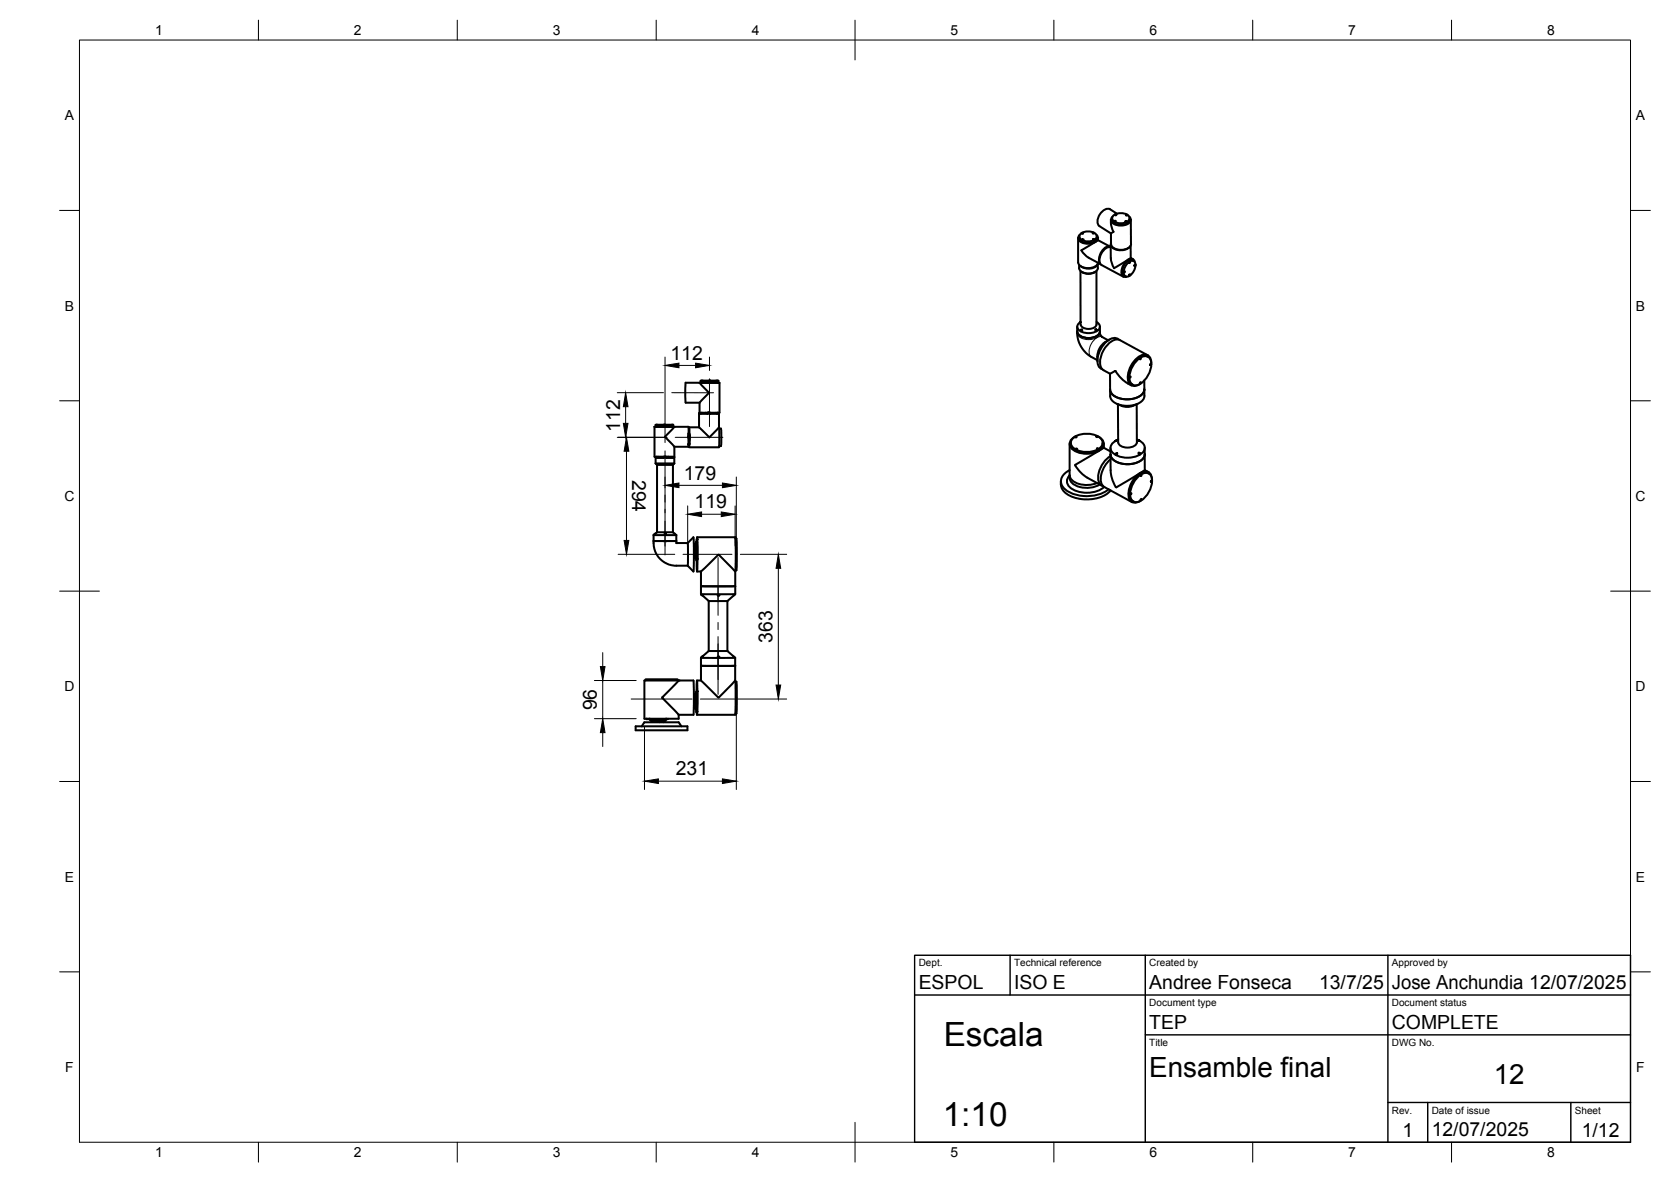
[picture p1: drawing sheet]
<svg xmlns="http://www.w3.org/2000/svg" width="420mm" height="297mm" viewBox="0 0 420 297" stroke-linecap="round" stroke-linejoin="round" font-family="sans-serif">
<!-- layer: Visible -->
<g fill="none" stroke="#000" stroke-width=".51">
<path d="M271.1 59.8v6.2M271.4 59.4a1.49 1.49 0 0 0 1.6 1.6h1.2a1.74 1.74 0 0 0 1.6-1.2M271.7 58.8a3 3 0 0 1 4 .3 1.37 1.37 0 0 1-1.5 1.5l-.6 .1a1.95 1.95 0 0 1-2.2-1.3zM272 58.6h.4l-.4 .1zM274.8 58.5l.3 .1-.3 .1zM275.7 59a1.08 1.08 0 0 1 .4 1.1 1.08 1.08 0 0 1-.9 .8 3.5 3.5 0 0 1-3.9-.5 .95 .95 0 0 1 .2-1.4M275.8 59.4v.4M276.1 59.8v.6M279.3 55.3l.1 1.5 .6 1.5-.6 .4M279.9 54.2a3 3 0 0 1 4.1 .3 1.39 1.39 0 0 1-1.6 1.6h-.6a1.94 1.94 0 0 1-2.2-1.3zM280.2 55.5l.4 .1-.2 .1zM280.4 53.9l.3 .1-.2 .1z"/>
<path d="M280.9 53.7l-1.8-1.1a2.21 2.21 0 0 0-2.6 1.3 2.21 2.21 0 0 0 0 2.9l2.8 1.9M283 55.6l.4 .1-.2 .1zM283.1 54l.4 .1-.2 .1zM283.9 54.4a1.08 1.08 0 0 1 .4 1.1 1.08 1.08 0 0 1-.8 .8 3.5 3.5 0 0 1-4-.5 .95 .95 0 0 1 .2-1.3M284 54.8a1.48 1.48 0 0 1-1.6 1.7h-1.1a1.54 1.54 0 0 1-1.7-1.7M284.3 55.2l.1 6.1a2.21 2.21 0 0 1-2.5 1.5 2.21 2.21 0 0 1-2.5-1.4l-.1-2.7M271.1 65.9a2.18 2.18 0 0 0 2.4 1.5 2.34 2.34 0 0 0 2.6-1.4M271.3 66.6a1.69 1.69 0 0 0 1.8 2.1 2.49 2.49 0 0 0 3-1.3M271.7 68.1v13.4M271.7 66.9a3.3 3.3 0 0 0 4.2-.3l.1-.3v1.1M272 68.4l.3 .1M272.1 60.2h.4l-.4 .1z"/>
<path d="M274.9 60.1l.3 .1-.3 .1zM275.1 68.5a3.1 3.1 0 0 1-2.8 0M275.4 68.3l-.3 .2M275.7 68.1v13.4a2.21 2.21 0 0 1-3.2 .9l-.7-.5-.1-.4M276.1 60.4l3.1 1.6M276.1 60.3l-4.2 2.6 1.4 1.6 3.4 1.8M279.3 61.5l.1 3.8 .7 2.1 4.2-2.6M279.3 62.2a2.28 2.28 0 0 0-2.4 1.6 2.2 2.2 0 0 0 .1 2.8l5.5 2.9M279.3 62.1a1.89 1.89 0 0 0-2.4 1.2l-.3 .6a2.44 2.44 0 0 0 .1 2.4M279.4 61.1a1.49 1.49 0 0 0 1.6 1.7l1.2 .1a2.68 2.68 0 0 0 1.9-.9M282.6 69.3l.4 .2M282.7 68.2l.2 .1-.3 .2z"/>
<path d="M283.6 66a1.06 1.06 0 0 1 1.5-.4 1.06 1.06 0 0 1 .4 1.5l-.4 1a1.73 1.73 0 0 1-2.3 1.2 2.73 2.73 0 0 1 .8-3.3zM284 65.8h.2l-.3 .3zM284 68.9l.2 .1-.3 .3zM284.3 61.7v3.1l.5 .3M285.1 65.6a1.44 1.44 0 0 0-2.2 .6l-.5 1.1a1.72 1.72 0 0 0 .2 1.9M285.3 65.8a1.01 1.01 0 0 0-.8-.8 1.01 1.01 0 0 0-1 .4 3.6 3.6 0 0 0-1.3 3.8l.6 .4 .5-.1M285.4 66.5l.1 .1-.2 .2zM175.9 96.2h-3.5l-.1 2.5 .1 2.5h3.5M175.9 96.2h.1M175.9 96.2l2.4 2.5-2.4 2.5M176.2 96.2h-.3h5h-.3M176.2 95.7h4.4z"/>
<path d="M176.2 95.7v.5M176.3 95.7h.4zM178.1 95.7h.4zM178.3 95.7h.4zM180.1 95.7h.5zM180.6 95.7v.5h-4.4M180.9 96.2v7.5h-5v-2.5M270.8 82.1l.2 3 .8 2 1.7 2 2.4 1.4M271.7 80.9v.1M275.4 82.8h.3v.4zM275.7 80.9a1.31 1.31 0 0 1 .8 1.4 1.31 1.31 0 0 1-1.2 1.1 3.6 3.6 0 0 1-4.4-1.1 1.3 1.3 0 0 1 .8-1.4M276.6 83.3a2.51 2.51 0 0 1-2.9 1.6 2.51 2.51 0 0 1-2.8-1.6"/>
<path d="M276.6 82.1v1.7l.2 .5 .3 .4 1.6 .8M277.9 86a4.8 4.8 0 0 0-2 4.9M279 85.3l-1.1 .7M279.1 93.9v4M279.1 97.9a2.98 2.98 0 0 0 2.7 3.9 5.8 5.8 0 0 0 5.6-1.4l.4-.9M280.4 93.2l.1 .1M280.4 93.2l-1.3 .7M280.4 93.2v.1a9.8 9.8 0 0 0 4.1 3.5M281.3 85.3a2.22 2.22 0 0 0-3 .5 6.3 6.3 0 0 0-2.2 6l.6 .8 .5 .2M284.1 94.6l.2 .2-.2 .1zM285.7 90.8a2.45 2.45 0 0 1 3.2-1 3.8 3.8 0 0 1-.2 4.5l-.4 .7a3.4 3.4 0 0 1-3.3 1.8 2.57 2.57 0 0 1-.8-3.4l.6-1.4zM286.7 90l.1 .2-.2 .1z"/>
<path d="M286.8 96.1l.1 .2-.2 .1zM287.7 95.6v2.3M287.7 97.8a2.92 2.92 0 0 1-2.6 2.4 5.8 5.8 0 0 1-5.6-1.3l-.4-1M287.7 97.9v1.6M288.4 89.6l.2 .1M288.4 89.5a2.69 2.69 0 0 0-3 1.2 5.5 5.5 0 0 0-1.4 5.2l.8 .8M288.6 89.3l-7-3.8a2.89 2.89 0 0 0-3.2 1.2 5.9 5.9 0 0 0-1.6 5.6l.7 .7 1.6 .9M289.3 91.4l.1 .2-.2 .2zM289.5 91.2a1.77 1.77 0 0 0-.8-1.9 1.77 1.77 0 0 0-2.1 .2 6.2 6.2 0 0 0-2.8 6.6 1.75 1.75 0 0 0 2.8 .4M164.6 107.3v7.5h5v-2.5M164.8 116.5h4.7M164.8 116.5l.4 .3"/>
<path d="M164.8 115v1.5M164.9 107.3h4.4M164.9 107.3h-.3h5h-.3M164.9 106.8h4.4zM164.9 106.8v.5M164.9 106.8h.4zM165.1 114.8h.4M165.2 116.8h4M165.2 116.8v17M166.8 106.8h.4zM166.9 114.9h.7zM166.9 115h.7"/>
<path d="M166.9 115h-2.1h4.7h-1.9M166.9 114.9v.1M166.9 106.8h.4zM167 114.9h.1M167 114.8v.1M167.1 114.9h.1M167.1 114.8v.1M167.2 114.9h.1M167.2 114.8v.1M167.3 114.9h.1M167.4 114.9h.1M167.4 114.8v.1"/>
<path d="M167.6 114.9v.1M167.7 114.8h.4M168.8 106.8h.4zM169.2 116.8v17M169.3 106.8v.5M169.5 116.5l-.3 .3M169.5 115v1.5M169.6 107.3h3.5M169.6 112.3h3.5M169.6 107.3h.1M169.6 107.3l-2.4 2.5 2.4 2.5M173.1 107.3v5"/>
<path d="M173.2 109.3l.1-1.9v5l-.1-.5M173.2 109v.2M173.2 108.9v.4M173.2 111.6v.2zM173.2 111.5v.4zM173.2 111.5v.4M173.2 109.5h.1M173.2 109.6h.1M173.2 109.7h.1M173.2 109.8h.1M173.2 109.9h.1M173.2 109.9v.1"/>
<path d="M173.2 110h.1M173.2 110v1.5M173.2 109.3v2.2M173.2 109.3v.2M173.2 111.5h.1M173.3 109.3h.1M173.3 107.4h2.5M173.3 110.3v.3zM173.3 110v.3M173.3 109.3v.2M173.3 109.5v.5M173.3 110.6h.1"/>
<path d="M173.3 109.3v1M173.4 109.3l-.1 2.2M175.8 103.9v3.5M175.8 107.4l2.6 2.5M177.4 103.7h.4M177.9 103.8h.7zM177.9 103.8l-.1 .1h.9M177.9 103.9h-2.1h5h-2.2M178 103.8h.1M178 103.7h.1M178.1 103.8h.1M178.2 103.8h.1"/>
<path d="M178.2 103.7v.1M178.3 103.8h.1M178.3 103.7v.1M178.4 103.8h.1M178.4 109.9l2.4-2.5v5h-7.5M178.5 103.7v.1M178.5 103.7h.1M178.6 103.9h.1M178.6 103.8v.1M180.4 103.7h-.4M180.8 103.9v3.5M180.8 107.7l.5 .1 .1 2.1-.1 2.1-.5 .1"/>
<path d="M268.9 119.5a2.13 2.13 0 0 0 1 3.6 7.4 7.4 0 0 0 7.7-.8M268.9 119.4a3.5 3.5 0 0 0 3.7 2.5l2-.1 1.2-.4M268.9 111.6v7.8M269 118.1a2.96 2.96 0 0 0-2 3.9 7.6 7.6 0 0 0 7.3 2.6l2.5-.5 2-1.2M269 119.8a2.25 2.25 0 0 0 1.8 2.4 6.7 6.7 0 0 0 5.7-.5M269.2 111.3v.3M269.2 111.5a2.71 2.71 0 0 0 2.5 2.2 5.4 5.4 0 0 0 5.2-1.3l.4-.9M269.8 110.1a5.6 5.6 0 0 1 7.2 .4 1.93 1.93 0 0 1-1.5 2.7 5.6 5.6 0 0 1-6-1.2 1.49 1.49 0 0 1 .3-1.9zM270.3 109.7a1.93 1.93 0 0 0-1.4 2 1.93 1.93 0 0 0 1.6 1.8 6.1 6.1 0 0 0 6.8-1 1.85 1.85 0 0 0-1.1-2.8M270.4 109.7l.3 .1-.3 .1zM270.5 112.8l.4 .1h-.4zM275.7 109.6l.3 .1-.3 .1z"/>
<path d="M275.8 112.7l.4 .1-.4 .1zM277.2 111.3v.3M277.5 112.5l1.7 .9M277.5 111.6v.9M277.6 112.5l-7.2 4.3a7.4 7.4 0 0 0 3 3.3M279.2 112.6v1.6M279.2 114.2l.1 4M279.2 115.4a6.2 6.2 0 0 0-2.2 6.3l.7 .7 6.9 3.8M279.2 114.6a6.3 6.3 0 0 0-2.9 6.7l.7 .7 .4 .2M280.4 110.9l.4-.2zM280.7 113.9l.2-.1v.3l-.3 .2zM280.9 101.5l2.1 .7 1.9-.2"/>
<path d="M281.1 101.6l.1 9.5a2.63 2.63 0 0 0 3.5 1.2 1.45 1.45 0 0 0 1.2-1.2M281.2 110.5l-.3 .1M285.8 101.6l.1 9.5M285.9 110.4a2.06 2.06 0 0 1 1.4 3.3 6.2 6.2 0 0 1-7.5 .1 1.94 1.94 0 0 1 1.2-3.2M286 101.5l-1.2 .5M286.1 110.6l.4 .2zM286.9 119.3l.1 .2-.2 .1zM287.8 112.5v1.7M287.8 114.2v3.9l1 .5M287.8 114.1a2.92 2.92 0 0 1-2.6 2.4 5.8 5.8 0 0 1-5.6-1.3l-.4-1M287.9 118.1l-7.2 4.4a7.4 7.4 0 0 1-1.4-4.3M288.8 119a2.07 2.07 0 0 0-2.7 .5 5.8 5.8 0 0 0-2 5.7l.9 .8"/>
<path d="M164.3 134.5h5.8M164.3 136h5.8M164.3 134.5v2.1l.2 1.4 .9 1.7 .9 1.1 .8 .6 1.7 .6 4.1 .2M164.4 134.4l.4-.3zM164.4 134.4l-.1 .1M165.2 133.8h4M165.2 133.8l-.4 .3M169.2 133.8l.9 .7M170.1 136v.5h2.8M170.1 134.5v1.5M172.9 136.5l1.5-1.5v8.6l-1.5-1.4M172.9 136.5v5.7"/>
<path d="M174.5 138.9v.8M174.5 138.9l.1-.1v1.1l-.1-.2M174.6 139.9h.1M174.6 138.8h.1M174.6 138.7l.2 .1v1.2M174.6 138.7v1.3zM174.6 140h.2M174.7 138.1v-1.1v1.1M174.7 136.9v1.5l.1-.2M174.7 136.9v1.3M174.7 136.9h.1M174.7 136.9h.3v2h-.2v-.7"/>
<path d="M174.8 138.2l-.1 .2M174.8 136.6l-.1 .3zM174.8 136.6h.2M174.8 138.9v1.4l-.1-.3M175 136.3h.3zM175 136.3v.3M175 136.6v.3h-.2M175 136.3v4M175 136.9h.1M175 138.9v1.4M175.2 135.7v.1M175.2 135.5v.4z"/>
<path d="M175.2 135.5v.4M175.2 136.1h.1M175.2 136.1v.2l.1-1.3v8.6l-.1-3.3M175.3 135h9.6v8.6M175.3 136.1l.1 4.2M180.6 139.4l-4.3 4.2M180.6 139.5h.2M180.8 139.4l4.1 4.2M180.8 139.4h-.2M184.9 135.3l.3 .1 .1 3.9-.1 3.9-.3 .1M266.7 121v.8M266.8 121.8a4.5 4.5 0 0 0 4.2 3.5 8.7 8.7 0 0 0 8.3-2.1"/>
<path d="M273.4 120.1l3.6 1.9M284.3 123.9l.1 .3-.2 .1zM285.9 120.1a2.45 2.45 0 0 1 3.2-.9 3.8 3.8 0 0 1-.2 4.4l-.4 .7a3.4 3.4 0 0 1-3.3 1.8 2.57 2.57 0 0 1-.8-3.3l.6-1.4zM286.9 125.4l.1 .2-.2 .1zM289.5 120.8l.1 .2-.2 .1zM289.7 120.5a1.77 1.77 0 0 0-.8-1.8 1.77 1.77 0 0 0-2.1 .1 6.2 6.2 0 0 0-2.8 6.6 1.75 1.75 0 0 0 2.7 .5M174.8 140.3h.2M175 140.3h.3M175.2 140.6v.2zM175.2 140.5v.4zM175.2 140.5v.4M175.2 140.7v.1"/>
<path d="M175.3 143.6h1M175.3 140.3h.1M176.3 149.3h8.6M176.3 147.3h8.6M176.3 149.3v.1M176.3 143.6v5.7M176.3 149.4l.4 .3zM176.7 149.7l1.5 1.3M178.2 151l4.7 .1M178.2 151v12.6M182.9 151.1v12.5M184.9 147.3v2l-2 1.8"/>
<path d="M184.9 143.6v3.7M162 171h12.4l-.1 8.6h-3.7v1h-8.6zM162.3 171v-.3h8v.3M166.6 175.2v.2M166.6 175.4l4.1 4.2M170.7 171l-4.1 4.2v.2M174.5 174.9v.9M174.5 174.9l.1-.1v1.1l-.1-.2M174.6 174.7v1.3zM174.6 174.7h.2M174.7 176.5v1.1zM174.7 176.4h.1"/>
<path d="M174.7 176.4l.1 1.6v-.3M174.7 176.2l.1 .2M174.7 176.4v-.2l.1 .2M174.7 174.7l.1-.4v1.5M174.8 174.7v1.3h-.2M174.8 174.3h.2M174.8 175.8h.2v1.9h-.3zM175 178v.3h.3M175 177.7v.3h-.2M175 174.3h.1M175 174.3v1.5M175 174.3v4"/>
<path d="M175.1 174.3l.1-3.3 .1 8.6-.1-.5M175.2 174.3h.1v4.2M175.2 174.3h.1M175.2 173.8v.2zM175.2 173.7v.4zM175.2 178.8v.2zM175.2 178.7v.4zM175.2 173.7v.4M175.2 178.7v.4M175.2 178.5v-.2v.7M175.2 174.3h-.2h.3M175.3 178.8v.2"/>
<path d="M175.3 178.7v.4zM175.3 178.5h.1M176.3 167.3h8.6M176.3 167.3v3.7h-1.1M176.3 165.3v2M176.3 165.3h8.6M176.3 171l4.3 4.3 .2-.1 4.1-4.2M176.3 165.3l.4-.4zM176.4 165.2l-.1 .1M178.2 163.6h4.7M178.2 163.6l-1.6 1.4M182.9 163.6l1.9 1.7"/>
<path d="M184.8 165.3v5.7M184.9 171v8.6h-9.7M184.9 171.3l.3 .1 .1 3.9-.1 3.9-.3 .1M159.8 182.5h13v1h-13zM161.3 182.5l.7-1h8.6l.7 1M162.5 180.6h.5M162.6 180.6v.1M163.3 180.6v.3l.1-.3M163.4 180.9h4M163.6 180.9v.2h.4M164 180.9l-.1 .3h1.4M165.7 181.1v.2h1.3v-.2"/>
<path d="M165.8 181.3h1.1M165.9 180.9v.2M165.9 181.3v.2M166.8 181.3h.1M166.8 181.3v.2M167.4 180.6l-.1 .5-2 .1 .2-.1M167.5 180.6l.1 .1M167.6 180.6h.4"/>
<circle cx="271.9" cy="83" r=".23"/>
<circle cx="286.4" cy="114" r=".22"/>
<circle cx="167.3" cy="134.3" r=".19"/>
<circle cx="180.7" cy="149.6" r=".18"/>
<circle cx="180.7" cy="165.1" r=".19"/>
</g>
<g fill="#000">
<circle cx="173.2" cy="109.1" r=".25"/>
<circle cx="173.2" cy="111.6" r=".25"/>
<circle cx="173.2" cy="109.6" r=".25"/>
<circle cx="173.2" cy="109.9" r=".25"/>
<circle cx="173.2" cy="109.5" r=".25"/>
<circle cx="173.2" cy="109.7" r=".25"/>
<circle cx="173.2" cy="110" r=".25"/>
<circle cx="173.2" cy="109.8" r=".25"/>
<circle cx="170.1" cy="136.5" r=".25"/>
<circle cx="175.2" cy="135.5" r=".25"/>
<circle cx="175.2" cy="140.8" r=".25"/>
<circle cx="175.2" cy="140.5" r=".25"/>
<circle cx="170.6" cy="171" r=".25"/>
<circle cx="175" cy="174.3" r=".25"/>
<circle cx="175.2" cy="178.8" r=".25"/>
<circle cx="175.2" cy="173.8" r=".25"/>
<circle cx="175.2" cy="173.7" r=".25"/>
</g>
<!-- layer: Visible Narrow -->
<path d="M276.6 83.7a2.51 2.51 0 0 1-2.9 1.7 2.51 2.51 0 0 1-2.8-1.7M277.2 84.7a2.51 2.51 0 0 0-2.8 1.7 2.51 2.51 0 0 0 0 3.3" fill="none" stroke="#000" stroke-width=".25"/>
<!-- layer: BORDER -->
<g fill="none" stroke="#000" stroke-width=".25">
<path d="M20 10.1h390v276.9h-390zM65 5.1v5M115 5.1v5M165 5.1v5M215 5.1v10M265 5.1v5M315 5.1v5M365 5.1v5M15 52.9h5M410 52.9h5M15 100.7h5M410 100.7h5"/>
<path d="M15 148.6h10M405 148.6h10M15 196.4h5M410 196.4h5M15 244.2h5M410 244.2h5M65 287v5M115 287v5M165 287v5M215 282.1v9.9M265 287v5M315 287v5"/>
<path d="M365 287v5"/>
</g>
<!-- layer: TITLEBLOCK -->
<path d="M230 240.1h180v46.9h-180zM230 250h180M254 240.1v9.9M288 240.1v46.9M349 240.1v46.9M288 260.1h122M349 277.1h61M359 277.1v9.9M395 277.1v9.9" fill="none" stroke="#000" stroke-width=".36"/>
<!-- layer: FD_Dimensions -->
<g fill="none" stroke="#000" stroke-width=".25">
<path d="M155.2 98.7h11.6M167.2 89.7v21.5M170.7 91.8h4.2M178.4 89.7v3.4M155.2 109.9h12.5M157.3 102.2v4.2M157.5 113.4v22.4M167.2 119.9v9M185.1 119.9v17.3M155.4 139.3h14.3M170.7 122h11M172.9 127.1v10.1"/>
<path d="M176.4 129.2h5M184.8 127.1v10.1M186.2 139.3h11.6M195.7 142.8v29.4M149.5 171h10.5M151.6 164v3.5M151.6 171v9.6M176.1 175.7h21.7M185.1 177.4v21M149.5 180.6h10.5M151.6 184.1v3.5M162.1 182.7v15.7"/>
<path d="M165.5 196.3h16.2"/>
</g>
<g fill="#000" stroke="#000" stroke-width=".25">
<path d="M167.2 91.8l3.5-.5v1.1zM174.9 91.3l3.5 .5-3.5 .6zM157.3 98.7l.6 3.5h-1.2zM156.7 106.4h1.2l-.6 3.5zM157.5 109.9l.6 3.5h-1.2zM156.9 135.8h1.2l-.6 3.5zM167.2 122l3.5-.6v1.1zM172.9 129.2l3.5-.5v1.1zM181.4 128.7l3.4 .5-3.4 .6zM181.7 121.4l3.4 .6-3.4 .6zM195.7 139.3l.6 3.5h-1.2zM151 167.5h1.1l-.5 3.5z"/>
<path d="M195.1 172.2h1.2l-.6 3.5zM151.6 180.6l.5 3.5h-1.1zM162.1 196.3l3.4-.6v1.2zM181.7 195.7l3.4 .6-3.4 .6z"/>
</g>
<!-- layer: Smart Centers -->
<path d="M168.9 98.7h10.5M178.4 95.2v12M167.2 113.3v9.3M169.8 109.9h12M167.2 124.4v1.8M167.2 128v11.5M171.7 139.3h12.3M180.6 140.1v14.5M180.6 156.4v1.8M180.6 160v14.5M158.7 175.7h15.3" fill="none" stroke="#000" stroke-width=".25"/>
<g font-size="8.4">
<text x="237.3" y="263">Escala</text>
<text x="237" y="283">1:10</text>
</g>
<g font-size="7">
<text x="289" y="270.6">Ensamble final</text>
<text x="375.6" y="272.3">12</text>
</g>
<g font-size="4.9">
<text x="168.6" y="90.4">112</text>
<text x="155.9" y="108.5" transform="rotate(-90 155.9 108.5)">112</text>
<text x="159" y="120.6" transform="rotate(90 159 120.6)">294</text>
<text x="171.9" y="120.5">179</text>
<text x="174.6" y="127.8">119</text>
<text x="194.2" y="161.6" transform="rotate(-90 194.2 161.6)">363</text>
<text x="150.1" y="178.5" transform="rotate(-90 150.1 178.5)">96</text>
<text x="169.9" y="194.8">231</text>
<text x="231" y="248.5">ESPOL</text>
<text x="255" y="248.5">ISO E</text>
<text x="289" y="248.5">Andree Fonseca</text>
<text x="331.7" y="248.5">13/7/25</text>
<text x="350" y="248.5">Jose Anchundia 12/07/2025</text>
<text x="289" y="258.6">TEP</text>
<text x="350" y="258.6">COMPLETE</text>
<text x="352.6" y="285.7">1</text>
<text x="360" y="285.5">12/07/2025</text>
<text x="397.7" y="285.7">1/12</text>
</g>
<g font-size="3.5">
<text x="39" y="8.8">1</text>
<text x="89" y="8.8">2</text>
<text x="139" y="8.8">3</text>
<text x="189" y="8.8">4</text>
<text x="239" y="8.8">5</text>
<text x="289" y="8.8">6</text>
<text x="339" y="8.8">7</text>
<text x="389" y="8.8">8</text>
<text x="16.3" y="30.2">A</text>
<text x="411.3" y="30.2">A</text>
<text x="16.3" y="78">B</text>
<text x="411.3" y="78">B</text>
<text x="16.2" y="125.9">C</text>
<text x="411.2" y="125.9">C</text>
<text x="16.2" y="173.7">D</text>
<text x="411.2" y="173.7">D</text>
<text x="16.3" y="221.6">E</text>
<text x="411.3" y="221.6">E</text>
<text x="16.4" y="269.4">F</text>
<text x="411.4" y="269.4">F</text>
<text x="39" y="290.8">1</text>
<text x="89" y="290.8">2</text>
<text x="139" y="290.8">3</text>
<text x="189" y="290.8">4</text>
<text x="239" y="290.8">5</text>
<text x="289" y="290.8">6</text>
<text x="339" y="290.8">7</text>
<text x="389" y="290.8">8</text>
</g>
<g font-size="2.5">
<text x="231" y="242.9">Dept.</text>
<text x="255" y="242.9">Technical reference</text>
<text x="289" y="242.9">Created by</text>
<text x="350" y="242.9">Approved by</text>
<text x="289" y="252.8">Document type</text>
<text x="350" y="252.8">Document status</text>
<text x="289" y="262.9">Title</text>
<text x="350" y="262.9">DWG No.</text>
<text x="350" y="279.9">Rev.</text>
<text x="360" y="279.9">Date of issue</text>
<text x="396" y="279.9">Sheet</text>
</g>
</svg>
